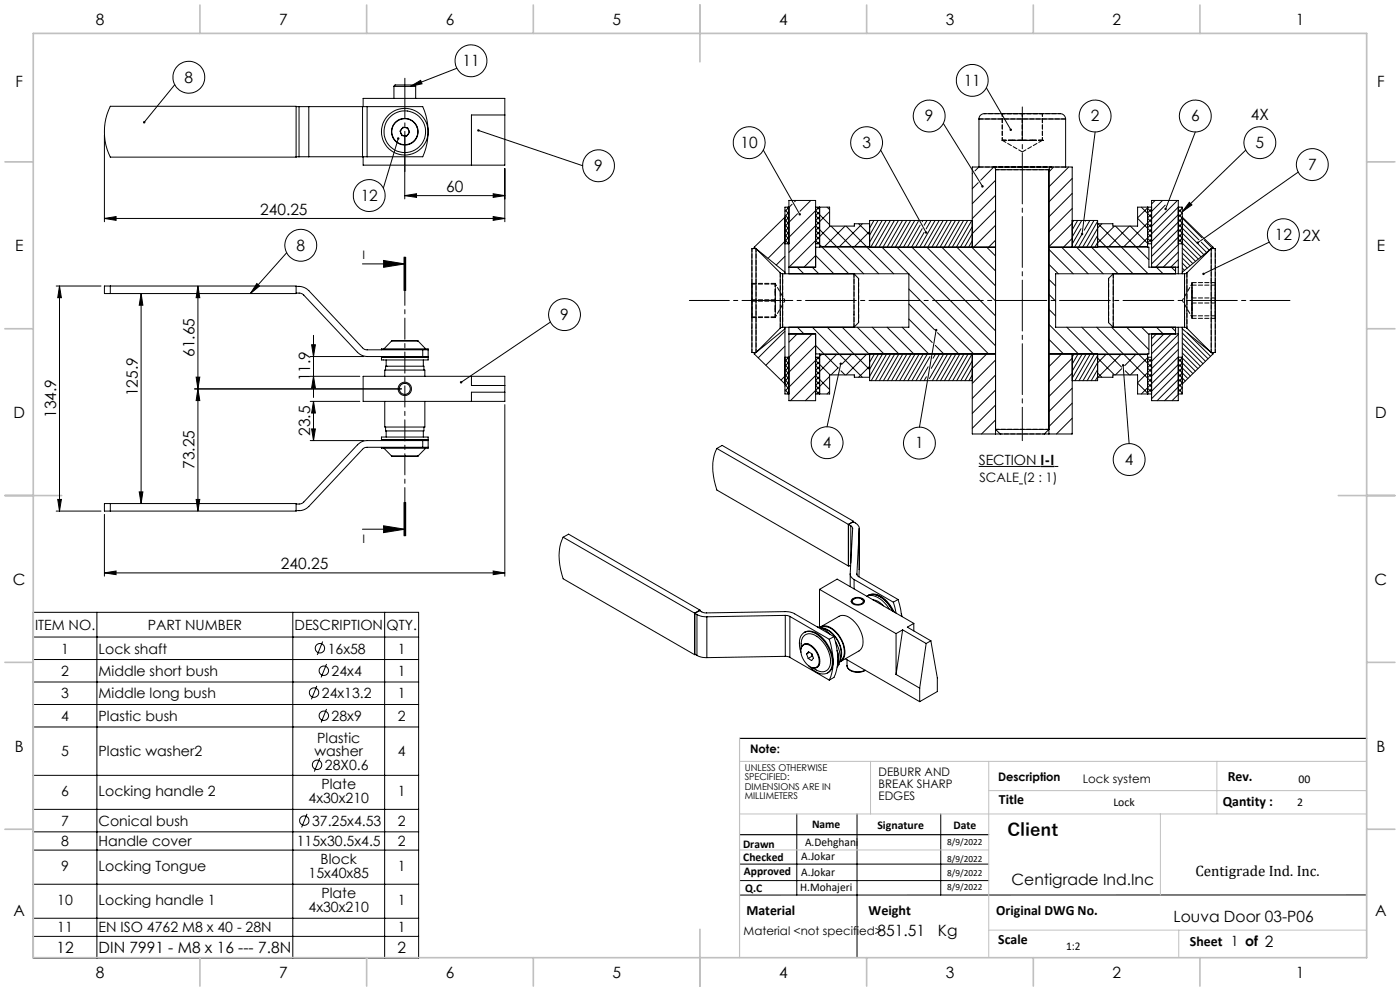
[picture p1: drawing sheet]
<svg xmlns="http://www.w3.org/2000/svg" width="420mm" height="297mm" viewBox="0 0 420 297" stroke-linecap="round" stroke-linejoin="round" font-family="sans-serif">
<g fill="none" stroke="#000" stroke-width=".3">
<path d="M33.1 31.9h55.7v15.2h-55.7a17.3 17.3 0 0 1 0-15.2zM52.4 25.4l-9.1 11.3M88.8 32h.9M89.7 32h2.9M89.7 32v15M92.6 32h16.2M92.6 32v15M108.8 32h1.3M108.8 32v15M108.9 32v-2.5h42.5v20h-42.5v-2.5M110.1 32h16.7a18.4 18.4 0 0 1 0 15h-16.7M110.1 32v15"/>
<path d="M118.2 25.9l.3-.4h5.9l.3 .4M118.2 25.9h6.5M118.2 25.9v3.6M120.9 38.1l1.4 .2 .6 1.3-.9 1.2-1.5-.2-.5-1.3zM123.1 25.9l3.1-1.8 .4 1zM124.7 25.9v3.6M137.1 20.5l-14 5.4M143.5 39.1l31.3 10.6M151.4 34.5h-10v15M283 37l11.7 18.8M293.7 35.7a1.78 1.78 0 0 1 2.3-1.6h20.9a2.25 2.25 0 0 1 2.8 1.2v.4M293.7 35.7h26"/>
<path d="M293.7 35.7v14.4M295.9 26.3l7.3 12.6M319.7 35.7v14.4M328.5 39.5l-3.9 30.6-2.3 4M358.6 39.5l-8.9 23.1M31.3 40.5v26M88.8 47h.9M89.7 47h2.9M92.6 47h16.2M108.8 47h1.3M119.5 41.5l-4.5 14.9M121.4 58.6l3.6-.5v1.1z"/>
<path d="M121.4 40.5v19.1M121.4 58.6h30M148 58.1l3.4 .5-3.4 .6zM151.4 50.5v16M229 45l10.9 19.2M264.2 45l13.6 24.7M291.8 52l-.1 .1M293.5 54.7l-1.8 1.8M293.7 50.1l-1.2 1.1M293.7 50.1h26M293.7 50.1h-2v24M297.9 50.1a.78 .78 0 0 1 .8 .8"/>
<path d="M298.1 50.1l-3.9 3.9M298.7 54l-7 7M298.7 58.5l-7 7M298.7 50.9h16M298.7 50.9v79.2M314.7 50.9v79.2M315.5 50.1l-.7 .3-.1 .5M316.1 50.1l-1.4 1.4M319.7 50.1h2v24M320.6 50.1l-5.9 5.9M321.7 58l-7 7M321.7 53.5l-7 7"/>
<path d="M373.7 45l-19 18.5M389.5 51.6l-30.2 21.1M31.3 65.5l3.5-.6v1.1zM31.3 65.5h120.1M86 75.7l-10.9 12.3M108.7 79.1h12.7M115.1 78.1l6.3 1-6.3 1zM121.2 77.1v10M121.5 77.1v10M121.7 77.1v10M148 64.9l3.4 .6-3.4 .5zM226.3 74.1v.4"/>
<path d="M226.3 74.1l9.2 7.5M226.8 74.5h-1.2v31.2h1.2M226.8 74.5v31.2M226.8 74.5l7.3 7.3M235.5 62.9l1.2 1.2M235.5 67.4l1.2 1.2M235.5 71.9l1.1 1.2M235.5 76.8l-2.6 2.6M235.5 64.4l1.2 1.2M235.5 65.9l1.2 1.2M235.5 68.9l1.2 1.2M235.5 70.4l1.2 1.2"/>
<path d="M235.5 65.1l-9.2 9M235.5 73.1h1.2M236.1 62.1l.6 .5M236.7 72.6l-.5 .5M236.7 69.6l-1.2 1.2M236.7 68.2l-1.2 1.2M236.7 65.2l-1.2 1.2M236.7 63.6l-1.2 1.2M236.7 62.1h-1.2v19.5M237.6 61.2l-2.1 2.2M238.8 60.1l-.4 .4M239.3 64.1l-3.8 3.7"/>
<path d="M243.2 60.1l-3.2 3.2M244.7 63.1l4.2 4.2M244.7 67.6l6.2 6.3M244.7 72.1l.9 1M244.7 63.1l-14.3 14.3M244.7 74.1h54M244.7 62.1h4.2v5.7h7.4v-.7h4.6M244.7 73.1h1.2M245.1 62.1l.8 .7M245.7 62.1l-1 1M245.9 73.3l.6 .6M245.9 72.4l-.7 .7"/>
<path d="M245.9 69.4l-1.2 1.2 1.2 1.2M245.9 67.9l-1.2 1.2 1.2 1.2M245.9 64.9l-1.2 1.2 1.2 1.2M245.9 63.4l-1.2 1.2 1.2 1.2M245.9 73.9v.2M245.9 62.1v11.8M245.9 73.9h15M246.6 74.1l8 8M248.1 62.1l.8 .7M248.9 63.4l-12.2 12.2M249 67.8l-12.3 12.3h8v-20h-8v22M249.3 67.8l6.1 6.1"/>
<path d="M251.1 74.1l8 8M253.5 67.8l-6.1 6.1M253.8 67.8l6.1 6.1M255.6 74.1l8 8M257.6 67.1l3.3 3.2M258.7 67.1l-6.8 6.8M260.1 74.1l8 8M260.9 69.4l-4.5 4.5M261 66.1l-.1 .1M262.2 66.1l-1.3 2.3M263.4 66.1l-2.5 4.4M264.6 74.1l8 8"/>
<path d="M264.7 66.1l-3.8 6.5M265.9 66.1l-4.7 8M267.1 66.1l-4.6 8M268.3 66.1l-4.6 8M269.1 74.1l29.6 29.5M269.5 66.1l-4.6 8M270.8 66.1l-4.7 8M272 66.1l-4.6 8M273.2 66.1l-4.6 8M273.6 74.1l25.1 25.1M274.4 66.1l-4.6 8M275.5 66.4l-4.5 7.7"/>
<path d="M276 67.4l-3.8 6.7M276.6 68.5l-3.1 5.6M276.9 66.1l-.3 .4M277.2 69.6l-2.5 4.5M278.1 74.1l20.6 20.6M278.1 66.1l-.9 1.4M279.3 66.1l-1.5 2.5M280.5 66.1l-4.6 8M281.8 66.1l-4.7 8M282.5 74.1l16.2 16.1M283 66.1l-4.7 8M284.2 66.1l-4.6 8"/>
<path d="M285.4 66.1l-4.6 8M286.6 66.1l-4.6 8M287.1 74.1l11.6 11.6M287.9 66.1l-4.7 8M289.1 66.1l-4.6 8M290.3 66.1l-4.6 8M291.5 74.1l7.2 7.1M291.5 66.1l-4.6 8M291.7 67.9l-3.6 6.2M291.7 72.2l-1.1 1.9M291.7 66.1h-30.8v8M296 74.1l2.7 2.6"/>
<path d="M298.7 63l-7 7.1-2.4 4M298.7 72l-2.1 2.1M298.7 67.5l-6.6 6.6M314.7 74.8l7.3 7.3M314.7 79.2l2.8 2.9M314.7 74.1h30v6l8.8-.1M318.5 74.1l8 8M321.7 71.4l-2.6 2.7M321.7 67l-7 6.9M321.7 62.5l-7 7M321.7 66.1h7.6v8M322.1 66.1l-.4 .7"/>
<path d="M323 74.1l8 8M323.3 66.1l-1.6 2.8M324.3 68.5l-2.6 4.6M324.5 66.1l-2.8 4.9M325.8 66.1l-.2 .2M327 66.1l-1.7 2.9M327.4 74.1l8.1 8M328.2 66.1l-4.6 8M329.3 71.4l2.5 2.5M329.3 66.3l-4.5 7.8M329.3 68.4l-3.3 5.7M329.3 70.6l-2.1 3.5"/>
<path d="M329.3 72.7l-.8 1.4M329.3 73.9h15M329.4 67.1l6.8 6.8M330.6 67.1l-1.3 1.2M332 74.1l7.9 8M334.3 67.8l-5 5M334.6 67.8l6.1 6.1M336.4 74.1l8.1 8M338.8 67.8l-6.1 6.1M339.1 67.8l5.3 5.3M340.9 74.1l3.8 3.7M341.3 65.4l4.2 4.2"/>
<path d="M342.4 62.1l3.1 3.1M344.3 62.4l1.2 1.2M344.3 65.4l1.2 1.2M344.3 67l1.2 1.2M344.3 69.9l1.2 1.2M344.3 71.4l1.2 1.2M344.3 73.9v.2M344.3 73.1h1.2M344.3 62.1v11.8M344.5 62.1l-3.2 3.2M345.4 62.1l.1 .1M345.5 62.6l-1.2 1.2"/>
<path d="M345.5 64.1l-1.2 1.2M345.5 67.1l-1.2 1.2M345.5 68.6l-1.2 1.2M345.5 71.6l-1.2 1.2M345.5 62.1h-4.2v5.7h-7.4v-.7h-4.6M346.5 60.1l-1 1M348.8 60.1l-3.3 3.3M349.6 61.5l-12.4 12.4M353.2 60.1l-7.7 7.7M353.5 62.1h.1M353.5 62.1l-11.8 11.8M353.5 70.2l1.2 1.2"/>
<path d="M353.5 71.6l6 6M353.5 77.8l-2.3 2.3M353.5 75.6l-4.5 4.5M353.5 73.3l-6.8 6.8M353.5 68.8l-8 8M353.5 64.3l-8 8.1M353.5 62.7l1.2 1.2-1.2 1.2M353.5 64.2l7.1 7.1M353.5 65.6l6.2 6.3M353.5 67.2l8.4 8.4M353.5 68.6l7.6 7.7M353.5 62.1h1.2v19.5"/>
<path d="M353.5 73.1h1.2M354.4 62.1l.3 .3-1.2 1.2M354.7 77.3l2.3 2.4M354.7 69.9l-9.2 9.2M354.7 65.4l-9.2 9.2M354.7 66.9l-1.2 1.2M354.7 68.4l-1.2 1.2M354.7 71.4l-1.2 1.2M354.7 72.9l-.2 .2M354.7 71.4l5.6 5.6M354.7 74.4l4 3.9M354.7 75.8l3.1 3.2"/>
<path d="M354.7 78.8l1.5 1.6M354.7 65.1l9.2 9M356.8 60.6l.8 .8-2.9 2.1zM360.4 72.6l2.4 2.4M361.3 72l2.3 2.3M363.4 74.5v31.2M363.4 74.5h1.2v31.2h-1.2M363.4 74.5l-7.3 7.3M363.9 74.1v.4M363.9 74.1l-9.2 7.5M380.8 72.6l-19.8 9.5M16.9 85.7h13.4"/>
<path d="M17.9 85.7l.5 3.5h-1.1zM17.9 85.7v67.5M33.1 85.7h-1.8v2.3h1.8M33.1 85.7h55.7v2.3h-55.7M33.1 85.7v2.3M42.3 88l.6 3.5h-1.1zM42.3 88v62.9M59.4 85.7v67.5M59.4 85.7l.5 3.5h-1.1zM77 85l.9 .7-2.8 2.3zM88.8 87.8l1.3 .1 .9 .4 16.2 17.3a4.3 4.3 0 0 0 3 1.3h16.6M88.8 85.8a4.6 4.6 0 0 1 3.8 1.3l16.8 17.6 17.4 .1"/>
<path d="M165.1 96.5l-26.8 18.1M234.1 81.8l.7 .3M234.1 81.8v16.6M234.1 98.4l-7.3 7.3M234.8 98.1l-.7 .3M234.8 82.1v16M234.8 82.1h37.9M235.5 99.3l-8 7.9M235.5 81.6v.5M235.5 98.1v.5M235.5 98.6l-9.2 7.5M235.5 98.6v19.5h1.2"/>
<path d="M236.7 98.1v22h8v-20h-8M239.1 80.1l2.1 2M239.2 98.1l2 2M241.2 80.1l3.5-3.5 5.5 5.5M243.7 80.1l1.9 2M243.7 98.1l8 8M248.2 98.1l8 8M252.7 98.1l8 8M256.2 82.1l1.4 1.4v13.2l-1.4 1.4zM257.2 98.1l8 8M261.7 98.1l8 8-4.7 8M266.1 98.1l8 8"/>
<path d="M270.7 98.1l7.9 8M272.7 82.2l23.9 23.9M272.7 86.6l19.4 19.5M272.7 91.1l7.7 7.7M272.7 95.6l7 7.1M272.7 82.1v16h-37.9M280.8 98.9l-5 29.1M281.2 99.7l6.4 6.4M314.7 97.2l8.8 8.9M314.7 83.7l2 2M314.7 88.2l2 2M314.7 92.7l2 2"/>
<path d="M320 98.1l8 8M324.5 98.1l8 8M329 98.1l8 8M333.5 98.1l8 8M334 82.1v16l-1.4-1.4v-13.2zM338 98.1l6.7 6.7M342.5 98.1l2.2 2.2M345.5 80.1v-20h8v22M346.9 80.1l2 2M347 98.1l2 2M351.4 80.1l1.3 1.2M351.5 98.1l1.2 1.2"/>
<path d="M352.7 80.1v2M352.7 98.1v2M353.5 98.1v22h-8v-20M354.7 80.3l.7 .7M354.7 99.8l7.7 7.7M354.7 98.1v.5M354.7 81.6v.5M354.7 98.6v19.5h-1.2M354.7 98.6l9.2 7.5M355.4 98.1l.7 .3M355.4 82.1v16M355.4 82.1h-38.7v16h38.7"/>
<path d="M356.1 81.8l-.7 .3M356.1 81.8v16.6M356.1 98.4l7.3 7.3M356.2 99.8l6.9 7M58.4 116.6h62M58.8 113h1.1l-.5 3.6zM59.4 116.6l.5 3.4h-1.1zM93.1 106.9h16.1M93.1 112.8h14.8M93.5 103.3h1.1l-.5 3.6zM94.1 100.5v18.6M94.1 112.8l.5 3.5h-1.1z"/>
<path d="M108.9 112.8h42.5v7.5h-42.5zM114.4 107.1h14zM114.4 104.8v-.2h14v3.3h-14v-1M115.2 104.6l2.2-2.4h8l2.3 2.4M115.4 112.8v-1.9h12.1v1.9M115.7 110.9v-1.2h11.5v1.2M115.9 107.9v1.8M117.5 102.2v-.1h7.8v.1M126.8 104.8h1.6M126.8 106.9h1.6M126.8 104.8v2.1M127 107.9v1.8"/>
<path d="M141.4 112.8v2.7h10M151.4 117.5h-10v2.8M226.3 105.7v.4M226.3 106.1l9.2 9M235.5 107.8l1.2 1.2M235.5 109.3l1.2 1.2M235.5 110.8l1.2 1.2M235.5 112.3l1.2 1.2M235.5 113.8l1.2 1.2M235.5 115.3l1.2 1.2M235.5 116.8l1.2 1.2M235.5 103.7l-5.7 5.8"/>
<path d="M236.2 107.1l.5 .4M236.6 107.1l-1.1 1.2M236.7 100v.1M236.7 117.5l-.6 .6M236.7 114.5l-1.2 1.2M236.7 113l-1.2 1.2M236.7 110l-1.2 1.2M236.7 108.5l-1.2 1.2M239.1 100.1l-2.4 2.4M243.7 100.1l-7 7h-1.2M244.7 108l4.3 4.4M244.7 112.5l4.2 4.2"/>
<path d="M244.7 117l1 1.1M244.7 106.1h54M244.7 107.1h1.2M245.2 107.1l.7 .6M245.6 107.1l-10.1 10.1M245.9 117.3l-.8 .8M245.9 114.3l-1.2 1.2 1.2 1.2M245.9 112.8l-1.2 1.2 1.2 1.2M245.9 109.8l-1.2 1.2 1.2 1.2M245.9 108.3l-1.2 1.2 1.2 1.2M245.9 106.1v.2M245.9 106.3v11.8"/>
<path d="M245.9 106.3h15M246.5 106.3l-.6 .5M247.2 106.1l-2.5-2.6-10.4 10.4M247.4 106.3l4 3.9-2.1 2.2M248.9 117.3l-.8 .8M248.9 112.8l-7.3 7.3M250.9 106.3l-13.8 13.8M251.9 106.3l6.8 6.8M252.2 109l-4.1 18.9M252.3 111.1l1.2 1.3M255.4 106.3l-2.8 2.8M256.4 106.3l4.5 4.5"/>
<path d="M259.9 106.3l-6.1 6.1M260.9 109.8l-3.3 3.3M260.9 113.1h-4.6v-.7h-7.4v5.7h-4.2M260.9 106.1v8h30.8M261.1 106.1l-.2 .4M262.3 106.1l-1.4 2.5M263.6 106.1l-2.7 4.6M264.8 106.1l-3.9 6.7M266 106.1l-4.6 8M267.2 106.1l-4.6 8M268.4 106.1l-4.6 8M270.9 106.1l-4.7 8"/>
<path d="M272.1 106.1l-4.6 8M273.3 106.1l-4.6 8M274.5 106.1l-4.6 8M275.8 106.1l-4.7 8M277 106.1l-4.6 8M277.9 112.9l-.7 1.2M278.2 106.1l-4.6 8M278.4 109.9l-2.4 4.2M279 106.9l-4.2 7.2M280.6 103.5l2.5 2.6-4.3 7.3M280.7 106.1l-.8 1.3M281.9 106.1l-2.5 4.3"/>
<path d="M284.3 106.1l-4.6 8M285.5 106.1l-4.6 8M286.8 106.1l-4.6 8M287 114.1l4.6-8 .1 24h7M288 106.1l-4.6 8M289.2 106.1l-4.6 8M290.4 106.1l-4.6 8M291.7 108.2l-3.4 5.9M291.7 110.3l-2.2 3.8M291.7 112.4l-1 1.7M296 106.1l-4.3 4.3M298.7 107.9l-7 7"/>
<path d="M298.7 116.9l-7 7M298.7 112.4l-7 7M314.7 101.7l4.4 4.4M318.5 106.1l-3.8 3.8M321.7 111.9l-7 6.9M321.7 116.3l-7 7M321.7 107.3l-7 7.1M321.7 106.1v24h-7M322.2 106.1l-.5 .9M323.4 106.1l-1.7 3M324.7 106.1l-3 5.1M325.9 106.1l-4.2 7.2"/>
<path d="M327.1 106.1l-4.6 8M328.3 106.1l-4.6 8M329.3 111.8l1.3 1.3M329.3 107.3l5 5.1M329.3 106.5l-4.4 7.6M329.3 108.7l-3.2 5.4M329.3 110.8l-1.9 3.3M329.3 112.9l-.7 1.2M329.3 113.1h4.6v-.7h7.4v5.7h4.2M329.3 106.3h15M329.3 106.1v8h-7.6M331.8 106.3l-2.5 2.5"/>
<path d="M332.7 106.3l3.8 3.7M336.2 106.3l-6.8 6.8M336.5 110.5l-1.9 1.9M336.9 109.5l1.8 23.5M337.2 106.3l8.3 8.2M337.6 111.1l1.2 1.3M340.7 106.3l-3.3 3.3M341.3 114.8l3.2 3.3M341.7 106.3l3.8 3.8M344.3 107.3l1.2 1.2M344.3 110.3l1.2 1.2M344.3 111.8l1.2 1.2"/>
<path d="M344.3 114.8l1.2 1.2M344.3 116.3l1.2 1.2M344.3 106.1v.2M344.3 107.1h1.2M344.3 106.3v11.8M344.4 107.1l-5.3 5.3M345.5 107.5l-1.2 1.2M345.5 109l-1.2 1.2M345.5 112l-1.2 1.2M345.5 113.5l-1.2 1.2M345.5 116.5l-1.2 1.2M345.5 118l-.1 .1"/>
<path d="M346.9 100.1l-1.4 1.4M349.2 100.1l-3.7 3.7M351.4 100.1l-5.9 5.9M353.5 109.1l3.6 3.6M353.5 107l-11.1 11.1M353.5 102.5l-12.2 12.2M353.5 116.6l1.2 1.2-.3 .3M353.5 118.2l-1.9 1.9M353.5 113.7l-6.4 6.4M353.5 109.3l-8 7.9M353.5 104.7l-8 8M353.5 100.3l-8 8"/>
<path d="M353.5 107.6l4.4 4.4M353.5 110.6l2.8 2.8M353.5 112.1l2.1 2.1M353.5 113.6l1.3 1.3M353.5 115l1.2 1.2-1.2 1.3M353.5 100.1h-8.8v6h-30M353.5 107.1h1.2M354.5 107.1l.2 .2M354.7 107.3l-1.2 1.2M354.7 108.8l-1.2 1.2M354.7 114.8l-5.3 5.3M354.7 110.3l-9.2 9.2"/>
<path d="M354.7 111.8l-1.2 1.2M354.7 113.3l-1.2 1.2M354.7 101.3l6.9 7M354.7 102.8l6.2 6.2M354.7 104.3l5.4 5.4M354.7 105.8l4.7 4.7M354.7 107.3l3.9 3.9M363.9 105.7v.4M363.9 106.1l-9.2 9M93.1 120.3h14.8M93.1 132h16.1M93.5 128.5h1.1l-.5 3.5z"/>
<path d="M94.1 120.3v11.7M94.1 120.3l.5 3.5h-1.1zM114.4 132v-1h14v3.3h-14v-.2M114.4 131.8h14zM115.2 134.3l2.2 2.3h8l2.3-2.3M115.4 120.3v7.7h12.1v-7.7M115.7 128v1.1h11.5v-1.1M115.9 129.1v1.9M117.5 136.6v.2h7.8v-.2M126.8 134.1l-17.4 .1-16.8 17.6a4.4 4.4 0 0 1-3.8 1.2M126.8 132h-16.6a3.9 3.9 0 0 0-3 1.3l-16.2 17.3-.9 .4-1.3 .1M126.8 134.1h1.6"/>
<path d="M126.8 132h1.6M126.8 132v2.1M127 129.1v1.9M151.4 121.3v51.4M215.1 134.4a16.1 16.1 0 0 0 0 12.5l39.4 22.7M215.1 134.4l39.4 22.8M215.1 134.4l1.5-.9 39.5 22.7M293.6 139.8h18.6M298.7 125.9l-4.2 4.2M298.7 121.4l-7 7M298.7 130.1h1.4M300.1 130.1l-1.4-1.4h16l-1.4 1.4"/>
<path d="M300.1 130.1h13.2M313.3 130.1h1.4M316.3 139.8h1.2M321.7 129.8l-.3 .3M321.7 125.3l-4.8 4.8M321.7 120.8l-7 7M16.9 153.2h13.4M17.3 149.7h1.1l-.5 3.5zM31.3 154.2v18.5M33.1 150.9h-1.8v2.3h1.8M33.1 150.9h55.7v2.3h-55.7M33.1 150.9v2.3"/>
<path d="M41.8 147.4h1.1l-.6 3.5zM58.8 149.7h1.1l-.5 3.5zM108.7 158.6h12.7M115.1 157.6l6.3 1-6.3 1zM121.2 150.6v10M121.5 150.6v10M121.7 150.6v10zM254.5 157.2v12.4M254.6 157.2l1.4-.8a2.41 2.41 0 0 1 1.8 2.1l-.7 13.5M254.6 157.2v12.2l.6 .4M254.6 157.2l.6 .4M255.2 157.6l.6 .8-.7 13.6a1.96 1.96 0 0 0 1.1 1.7"/>
<path d="M255.2 157.6v11.1M256.1 156.2l-1.6 1M256.1 156.2v.3M257.8 158.4l-.1 14.5M305.7 145h1.2M31.3 171.7l3.5-.6v1.1zM31.3 171.7h120.1M148 171.1l3.4 .6-3.4 .5zM168.9 161a16.1 16.1 0 0 0 0 12.5l39.5 22.7M168.9 161l39.5 22.8M168.9 161l1.7-.9 39.4 22.7M245.9 176.6l22.9 13.3"/>
<path d="M245.9 176.6l5.2-3 23 13.2M245.9 176.6v11.4M254.7 169.5l-.2 .1M255.1 172v3.8M255.6 179.6a2.67 2.67 0 0 1 3.7 .4 1.99 1.99 0 0 1-2.8 1.3 1.03 1.03 0 0 1-1-.6 1.03 1.03 0 0 1 .1-1.1zM255.9 179.7a2.15 2.15 0 0 1 3.1 .3 1.77 1.77 0 0 1-3 .8 .64 .64 0 0 1-.1-1.1zM256.2 179.5l-.9 .8M256.2 173.7l11.8 6.8M256.2 173.7v2.8M257.1 172l.3 .7 12 7M257.1 172v.1M258.5 179.5l.8 .8"/>
<path d="M260.5 178.5a4.1 4.1 0 0 1 4.7 1.2l1.3 1.4 1.4 2.1a8.3 8.3 0 0 0-6-5.1zM260.5 178.5a3.6 3.6 0 0 1 4.4 .6l1.9 2 1.5 2.3M260.5 178.5l-.4 .2a4.2 4.2 0 0 1 4.6 1.3l2.1 2.6M261.9 179.7l.1 .1a4.8 4.8 0 0 1 3 1.8M269.4 179.7l.8 3.1 .3 1.9M269.4 179.7l-1.4 .8M10 183.5h115.6v103.7h-115.6zM10 190.9h115.6M10 197.7h115.6M29.1 183.5v103.7M87.8 183.5v103.7M96.8 192.3l-1.6 4"/>
<path d="M98 199l-1.7 4M115.4 183.5v103.7M208.4 183.8v12.4M208.5 183.8l1.4-.8 1.7 .7 25.1-.3 1.4 .4 12.1 7M208.5 183.8l.6 .4M208.5 183.8v12.3l.6 .3M208.6 196.1l-.2 .1M209.1 184.2l1.4 .5 1.6 .2M209.1 196.4l1.4 .6 1.6 .1M209.1 184.2v12.2M210 182.8l-1.6 1M210 182.8v.3"/>
<path d="M212.1 184.9v12.2M235.6 184.4l1.4 .3M235.6 196.7l1.4 .3M235.6 184.4l-23.5 .5M235.6 184.4v12.3M235.6 196.7l-23.5 .4M237 184.7l11.8 6.9M237 184.7v12.3M237 197l11.8 6.8M240.3 195.5a6.1 6.1 0 0 1 .3-5.4 3.4 3.4 0 0 1 4.9 .3 10.3 10.3 0 0 1 4 9.6 2.88 2.88 0 0 1-4.7 1.3l-2.2-1.7M240.3 194.4v-1.4a2.72 2.72 0 0 1 1.6-2.9 2.72 2.72 0 0 1 3.1 .6 9.1 9.1 0 0 1 4 8.8 2.57 2.57 0 0 1-4.1 1.3l-1.3-.7M240.4 194a1.94 1.94 0 0 1 3.4-.2 5 5 0 0 1 1.7 5.9 1.43 1.43 0 0 1-1.5 .5"/>
<path d="M240.7 193.6a1.83 1.83 0 0 1 2.6 .1 5.3 5.3 0 0 1 2.2 5.8 2.19 2.19 0 0 1-3.6-.6 4.8 4.8 0 0 1-1.2-5.3zM241.3 189.6a3.6 3.6 0 0 1 4.4 .6 10.3 10.3 0 0 1 4 9.6l-.6 1.2-.9 .7M242 196l.5-.7 1.1 .6 .4 1.4-.5 .7-1-.7M242 196l.5 1.3M242.7 193.1l-1.1-.1-.5 .2M242.9 195.5l-.9 .5M243.4 195.9l.1 .1M243.5 196l.2 .5M243.5 196l.2 .6M243.7 196.6l-1.2 .7M243.7 196.6l.1 .1M245.2 187.9l1.7 .6 2.2 1.6"/>
<path d="M245.9 198.7l-.2 .7-.8 .6M246 188a3.5 3.5 0 0 1 4.4 .9 8.4 8.4 0 0 1 2.8 8.2l-.7 .9-.6 .4M246.2 188.1a3.3 3.3 0 0 1 4 .9 8 8 0 0 1 2.8 8l-1 1.1M246.2 187.9l5.5-3.2a4 4 0 0 1 4.7 1.7 8 8 0 0 1 2.2 7.6l-.9 1.1-5.5 3.1M246.6 188.2a7.2 7.2 0 0 1 5.6 5.7l.3 2.3-.5 1.6M246.9 188.4a7.9 7.9 0 0 1 5.4 8.4l-.2 .5M248.8 191.6a17.2 17.2 0 0 1 0 12.2M250.2 190.8a17.2 17.2 0 0 1 0 12.2l-1.4 .8M250.2 190.8l-1.4 .8M250.6 192.2a7.6 7.6 0 0 1 .8 7.4l-.3 .3M251.1 195l.4 2.4-.3 1.8 .3-2zM253.6 197.4l22.3 12.9"/>
<path d="M254.1 199.5a3.3 3.3 0 0 0 4.4 1.9l1.1-.5M254.1 197.7v1.8a2.89 2.89 0 0 0 3.4 1.8l2-.4M268 180.5l.8 3.3M268.8 189.9v12.2M270.4 183.9l.2 .9M270.8 188.8l7 4.1M270.8 188.8l-2 1.1M270.8 188.8l-2 13.3M274.1 186.8l-1.9 1.2 7.1 4M274.1 186.8v2.3M277.8 192.9l-1.9 13.3M279.3 192l-1.5 .9"/>
<path d="M279.3 192l1.9 11.2v4.1l-5.3 3M10 204.4h115.6M10 211.1h115.6M10 217.9h115.6M95 205.6l-1.6 4M98 212.5l-1.7 4M268.8 202.1l7.1 4.1M275.9 206.2v4.1M10 232.4h115.6M95.9 227.2l-1.6 4M10 242.6h115.6M10 249.3h115.6"/>
<path d="M10 254.8h115.6M92.1 243.9l-1.6 4.1M221.9 259h74.7M239 243.9v24.3M257.1 243.9v43.1M282.2 243.9v24.3M10 265h115.6M10 275.2h115.6M221.9 263.9h74.7M410 268.2h-188.1M10 280.6h115.6"/>
<circle cx="141.3" cy="18.2" r="4.8"/>
<circle cx="56.6" cy="23.1" r="4.8"/>
<circle cx="121.4" cy="39.5" r="3.9"/>
<circle cx="121.4" cy="39.5" r="1.25"/>
<circle cx="121.4" cy="39.5" r="7"/>
<circle cx="121.4" cy="39.5" r="6.2"/>
<circle cx="121.5" cy="39.5" r="4"/>
<circle cx="278.8" cy="34.8" r="4.8"/>
<circle cx="291.7" cy="24.1" r="4.8"/>
<circle cx="328.5" cy="34.8" r="4.8"/>
<circle cx="358.6" cy="34.8" r="4.8"/>
<circle cx="110.8" cy="58.6" r="4.8"/>
<circle cx="179.6" cy="49.7" r="4.8"/>
<circle cx="224.8" cy="42.8" r="4.8"/>
<circle cx="260" cy="42.8" r="4.8"/>
<circle cx="378" cy="42.8" r="4.8"/>
<circle cx="393.7" cy="49.3" r="4.8"/>
<circle cx="90.2" cy="73.5" r="4.8"/>
<circle cx="385" cy="70.3" r="4.8"/>
<circle cx="169.4" cy="94.3" r="4.8"/>
<circle cx="121.4" cy="116.5" r="1.64"/>
<circle cx="121.4" cy="116.6" r="1.99"/>
<circle cx="248.1" cy="132.7" r="4.8"/>
<circle cx="275.8" cy="132.8" r="4.8"/>
<circle cx="338.7" cy="137.7" r="4.8"/>
<circle cx="96" cy="194.3" r="1.41"/>
<circle cx="94.2" cy="207.6" r="1.42"/>
<circle cx="97.1" cy="214.5" r="1.42"/>
<circle cx="97.2" cy="201" r="1.41"/>
<circle cx="95.1" cy="229.2" r="1.41"/>
<circle cx="91.3" cy="245.9" r="1.41"/>
</g>
<path d="M312.2 139.8h4.1" fill="none" stroke="#000" stroke-width=".4"/>
<path d="M121.5 23.5v28" fill="none" stroke="#000" stroke-width=".3" stroke-dasharray="15.2 1.3 1.3 1.3" stroke-dashoffset="3.1"/>
<path d="M306.7 32.1v100" fill="none" stroke="#000" stroke-width=".3" stroke-dasharray="15.2 1.3 1.3 1.3" stroke-dashoffset="5.2"/>
<path d="M206.8 90.1h180.2" fill="none" stroke="#000" stroke-width=".3" stroke-dasharray="15.2 1.3 1.3 1.3" stroke-dashoffset="3.3"/>
<path d="M121.5 77.1v83.5" fill="none" stroke="#000" stroke-width=".3" stroke-dasharray="6.3 1.3 1.3 1.3" stroke-dashoffset="2.1"/>
<path d="M221.9 221.3h188.1M221.9 250.2h74.7" fill="none" stroke="#000" stroke-width=".35"/>
<path d="M221.9 228.2h188.1M261.2 228.2v15.7M296.6 228.2v58.8M296.6 237h113.4M365.1 228.2v15.7M221.9 243.9h188.1M221.9 254.7h74.7M348.1 243.9v24.3M296.6 278.8h113.4M353.6 278.8v8.2" fill="none" stroke="#c0c0c0" stroke-width=".3"/>
<path d="M221.9 221.3v65.7" fill="none" stroke="#c0c0c0" stroke-width=".35"/>
<g fill="none" stroke="#c0c0c0" stroke-width=".5">
<path d="M10 10h400v277h-400zM60 1.5v8.5M110 1.5v8.5M160 1.5v8.5M210 1.5v17M260 1.5v8.5M310 1.5v8.5M360 1.5v8.5M1.5 48.5h8.5M410 48.5h8.5M1.5 98.5h8.5M410 98.5h8.5"/>
<path d="M1.5 148.5h17M401.5 148.5h17M1.5 198.5h8.5M410 198.5h8.5M1.5 248.5h8.5M410 248.5h8.5M210 278.5v17M60 287v8.5M110 287v8.5M160 287v8.5M260 287v8.5M310 287v8.5"/>
<path d="M360 287v8.5"/>
</g>
<g fill="#000">
<path d="M43 36.4v.5l.3-.2-.3 .2a.37 .37 0 0 0 .6 0 .37 .37 0 0 0-.1-.5 .37 .37 0 0 0-.5 0zM123.1 25.9l3.1-1.8 .4 1zM143.3 38.8l-.1 .2 .3 .1-.3-.1a.38 .38 0 0 0 .5 .4 .38 .38 0 0 0 .2-.6 .38 .38 0 0 0-.6 0zM119.2 41.3a.37 .37 0 0 0 0 .5 .37 .37 0 0 0 .6-.1 .37 .37 0 0 0-.2-.5l-.1 .3 .1-.3zM77 85l.9 .7-2.8 2.3zM138.1 114.3l-.1 .5 .3-.2-.3 .2a.36 .36 0 0 0 .6 0 .36 .36 0 0 0 0-.5 .36 .36 0 0 0-.5 0zM359.2 72.4l-.2 .6 .3-.3-.3 .3a.37 .37 0 0 0 .5 .1 .37 .37 0 0 0 .2-.5 .37 .37 0 0 0-.5-.2zM349.5 62.3l-.2 .4 .2 .3 .2-.4-.2 .4a.37 .37 0 0 0 .6-.4 .37 .37 0 0 0-.6-.3zM356.8 60.6l.8 .8-2.9 2.1zM251.9 108.8a.36 .36 0 0 0 .2 .5 .36 .36 0 0 0 .5-.2 .36 .36 0 0 0-.3-.4l-.1 .3 .1-.3zM324.3 69.9l-.1 .2 .4 .4v-.4v.4a.38 .38 0 0 0 .4-.5 .38 .38 0 0 0-.7-.1zM303 38.6l-.1 .5 .5 .1-.2-.3 .2 .3 .1-.5zM294.5 55.6v.6h.4l-.2-.4 .2 .4 .2-.1-.1-.5zM277.5 69.5l.1 .5h.4l-.2-.3 .2 .3 .2-.1-.1-.5zM336.7 109.2a.36 .36 0 0 0 0 .6 .36 .36 0 0 0 .6-.2 .36 .36 0 0 0-.4-.5v.4v-.4zM239.6 64l.1 .5 .4 .1-.2-.4 .2 .4 .1-.2v-.4zM280.5 98.7a.36 .36 0 0 0 .2 .6 .36 .36 0 0 0 .5-.3 .36 .36 0 0 0-.3-.4l-.1 .3 .1-.3zM360.7 81.9v.3l.3-.1-.3 .1a.37 .37 0 0 0 .6 .2 .37 .37 0 0 0 0-.6 .37 .37 0 0 0-.6 .1z"/>
<path d="M31.3 65.5l3.5-.6v1.1zM148 64.9l3.4 .6-3.4 .5zM121.4 58.6l3.6-.5v1.1zM148 58.1l3.4 .5-3.4 .6zM31.3 171.7l3.5-.6v1.1zM148 171.1l3.4 .6-3.4 .5z"/>
<path d="M115.1 78.1l6.3 1-6.3 1zM115.1 157.6l6.3 1-6.3 1z"/>
<path d="M59.4 85.7l.5 3.5h-1.1zM58.8 113h1.1l-.5 3.6z"/>
<path d="M93.5 103.3h1.1l-.5 3.6zM94.1 112.8l.5 3.5h-1.1zM94.1 120.3l.5 3.5h-1.1zM93.5 128.5h1.1l-.5 3.5z"/>
<path d="M17.3 149.7h1.1l-.5 3.5zM17.9 85.7l.5 3.5h-1.1z"/>
<path d="M41.8 147.4h1.1l-.6 3.5zM42.3 88l.6 3.5h-1.1z"/>
<path d="M58.8 149.7h1.1l-.5 3.5zM59.4 116.6l.5 3.4h-1.1z"/>
</g>
<path d="M232.6 95.1l2.9-5M235.5 90.1l-2.9-5.1M354.7 90.1l2.9 5M356.1 98.3v-11.4M357.6 95v-1.9M357.6 85.1v1.9M357.6 85l-2.9 5.1M363.4 84.1v-9.6M364.6 84.1v-9.6" fill="none" stroke="#000" stroke-width=".3" stroke-dasharray="1.3 .6" stroke-dashoffset=".6"/>
<g fill="none" stroke="#000" stroke-width=".3" stroke-dasharray="1.3 .6" stroke-dashoffset=".3">
<path d="M298.7 50.9h16M225.6 74.5v31.1M226.8 74.5v31.1M232.6 92.4v2.7M232.6 87.7v-2.7M232.6 87.7v2.6M232.6 85.1v2.6M232.6 92.4v-2.5M232.6 95v-2.6M234.8 98.1v-16M256.2 82.1v16M363.4 105.6v-21.5"/>
<path d="M364.6 105.6v-21.5M314.7 128.7h-16"/>
</g>
<g fill="none" stroke="#000" stroke-width=".3" stroke-dasharray="1.3 .6" stroke-dashoffset=".1">
<path d="M300.7 42.1h3M303.7 42.1h-3M306.7 42.1h-3M306.7 42.1h3M309.7 42.1h-3M309.7 42.1h3M312.7 42.1h-3M225.6 90.3v4.9M225.6 89.9v-5M334 87v-4.9M355.4 82.1v4.9M357.6 93.1v-5"/>
<path d="M357.6 92v3M357.6 87v5M357.6 88.1v-3"/>
</g>
<path d="M332.6 96.7v-9.2M334 98.1v-11.1M355.4 87v11.1M364.6 94.7v-5.4M364.6 85.5v5.3" fill="none" stroke="#000" stroke-width=".3" stroke-dasharray="1.3 .6" stroke-dashoffset="-.1"/>
<path d="M306.7 34.1h-6M306.7 34.1h6M312.7 34.1h-6M303.7 42.1h6M309.7 42.1h-6M332.6 87.5v-4.1" fill="none" stroke="#000" stroke-width=".3" stroke-dasharray="1.3 .6" stroke-dashoffset=".5"/>
<path d="M297.9 50.1h17.6h-17.6M357.6 92v-2.7M357.6 94.7v-2.7M357.6 88.1v2.7M357.6 85.5v2.6M364.6 89.3v-4.6M364.6 90.8v4.6" fill="none" stroke="#000" stroke-width=".3" stroke-dasharray="1.3 .6" stroke-dashoffset=".2"/>
<g fill="none" stroke="#000" stroke-width=".3" stroke-dasharray="1.3 .6" stroke-dashoffset=".4">
<path d="M300.7 42.1v-8M306.7 42.1v-8M312.7 42.1v-8M232.6 95.1v-2.4M232.6 85v2.4M232.6 90.3v2.4M232.6 92.7v2.5M232.6 89.9v-2.5M232.6 87.4v-2.5M357.6 89.3v-2.3M357.6 87v-2.3M357.6 90.8v2.3"/>
<path d="M357.6 93.1v2.3M364.6 95.4v-.7M364.6 84.7v.8"/>
</g>
<g fill="none" stroke="#000" stroke-width=".3" stroke-dasharray="1.3 .6">
<path d="M293.7 35.7h26M300.7 34.1h.1M312.7 34.1h.1M300.7 42.1l6 3.4M300.7 42.1h.1M306.7 45.5l6-3.4M312.7 42.1h.1M319.7 50.1h-26M225.6 85.1v5.2M225.6 84.9v.2M225.6 95.2v-.2M225.6 95v-5.1"/>
<path d="M232.6 87.4v5M232.6 92.7v-5M232.6 90.3h-7M232.6 85v.1M232.6 85.1h-7M232.6 95h-7M232.6 95.1v-.1M232.6 95.2v-.1M232.6 95.2h-7M232.6 84.9v.1M232.6 89.9h-7M232.6 84.9h-7"/>
<path d="M234.1 81.8v16.5M356.1 86.9v-5.1M357.6 89.3h7M357.6 95v-.3M357.6 94.7h7M357.6 85.5h7M357.6 85.1v.4M357.6 84.7v.4M357.6 84.7h7M357.6 95.4v-.4M357.6 90.8h7M357.6 95.4h7"/>
</g>
<path d="M318.1 34.1h-22.8M257.6 83.4v13.3M313.3 130.1h-13.2" fill="none" stroke="#000" stroke-width=".3" stroke-dasharray="1.3 .6" stroke-dashoffset=".7"/>
<text font-size="5.3" x="302.2" y="250.7">Client</text>
<g font-size="4.7">
<text x="28.7" y="7.6">8</text>
<text x="83.7" y="7.6">7</text>
<text x="133.7" y="7.6">6</text>
<text x="183.7" y="7.6">5</text>
<text x="233.7" y="7.6">4</text>
<text x="283.7" y="7.6">3</text>
<text x="333.7" y="7.6">2</text>
<text x="388.7" y="7.6">1</text>
<text x="138.7" y="19.8">11</text>
<text x="4.6" y="26.1">F</text>
<text x="55.4" y="24.8">8</text>
<text x="289.1" y="25.7">11</text>
<text x="413.1" y="26.1">F</text>
<text x="375.3" y="35.9">4X</text>
<text x="277.5" y="36.4">9</text>
<text x="327.3" y="36.4">2</text>
<text x="357.3" y="36.4">6</text>
<text x="222.2" y="44.4">10</text>
<text x="258.7" y="44.4">3</text>
<text x="376.7" y="44.4">5</text>
<text x="178.3" y="51.3">9</text>
<text x="392.4" y="50.9">7</text>
<text x="133.9" y="57.6">60</text>
<text x="78.1" y="64.4">240.25</text>
<text x="108.2" y="60.2">12</text>
<text x="382.4" y="72">12</text>
<text x="4.5" y="75.3">E</text>
<text x="89" y="75.1">8</text>
<text x="390.8" y="72.1">2X</text>
<text x="413" y="75.3">E</text>
<text x="168.1" y="95.9">9</text>
<text x="58.4" y="106.9" transform="rotate(-90 58.4 106.9)">61.65</text>
<text x="41.3" y="118.8" transform="rotate(-90 41.3 118.8)">125.9</text>
<text x="93.1" y="114.3" transform="rotate(-90 93.1 114.3)">11.9</text>
<text x="4" y="125.3">D</text>
<text x="16.9" y="125.2" transform="rotate(-90 16.9 125.2)">134.9</text>
<text x="412.5" y="125.3">D</text>
<text x="93.1" y="130.7" transform="rotate(-90 93.1 130.7)">23.5</text>
<text x="246.8" y="134.3">4</text>
<text x="274.6" y="134.4">1</text>
<text x="58.4" y="140.5" transform="rotate(-90 58.4 140.5)">73.25</text>
<text x="337.5" y="139.3">4</text>
<text x="84.3" y="170.7">240.25</text>
<text x="3.9" y="175.3">C</text>
<text x="412.4" y="175.3">C</text>
<text x="4.4" y="225.3">B</text>
<text x="412.9" y="225.3">B</text>
<text x="303.5" y="265.3">Centigrade Ind.Inc</text>
<text x="4" y="274.6">A</text>
<text x="412.5" y="274.6">A</text>
<text x="263.3" y="280.5">851.51</text>
<text x="281.4" y="280.5">Kg</text>
<text x="352.1" y="276.4">Louva Door 03-P06</text>
<text x="17" y="285.5">12</text>
<text x="29.6" y="285.5">DIN 7991 - M8 x 16 --- 7.8N</text>
<text x="119.2" y="285.5">2</text>
<text x="28.7" y="293.1">8</text>
<text x="83.7" y="293.1">7</text>
<text x="133.7" y="293.1">6</text>
<text x="183.7" y="293.1">5</text>
<text x="233.7" y="293.1">4</text>
<text x="283.7" y="293.1">3</text>
<text x="333.7" y="293.1">2</text>
<text x="388.7" y="293.1">1</text>
</g>
<text font-size="4.5" x="358.6" y="262.6">Centigrade Ind. Inc.</text>
<g font-size="4.2">
<text x="293.6" y="139.3">SECTION I-I</text>
<text x="10.5" y="188.7">ITEM NO.</text>
<text x="44.3" y="188.7">PART NUMBER</text>
<text x="88.4" y="188.7">DESCRIPTION</text>
<text x="115.9" y="188.7">QTY.</text>
<text x="18.4" y="195.9">1</text>
<text x="29.6" y="195.9">Lock shaft</text>
<text x="98.3" y="195.9">16x58</text>
<text x="119.3" y="195.9">1</text>
<text x="18.4" y="202.6">2</text>
<text x="29.6" y="202.6">Middle short bush</text>
<text x="99.5" y="202.6">24x4</text>
<text x="119.3" y="202.6">1</text>
<text x="18.4" y="209.1">3</text>
<text x="29.6" y="209.1">Middle long bush</text>
<text x="96.6" y="209.1">24x13.2</text>
<text x="119.3" y="209.1">1</text>
<text x="18.4" y="216.1">4</text>
<text x="29.6" y="216.1">Plastic bush</text>
<text x="99.5" y="216.1">28x9</text>
<text x="119.3" y="216.1">2</text>
<text x="18.4" y="226.7">5</text>
<text x="29.6" y="226.7">Plastic washer2</text>
<text x="94.3" y="226.7">washer</text>
<text x="95.2" y="222.6">Plastic</text>
<text x="119.3" y="226.7">4</text>
<text x="97.5" y="230.8">28X0.6</text>
<text x="18.4" y="238.6">6</text>
<text x="29.6" y="238.6">Locking handle 2</text>
<text x="96.4" y="236.5">Plate</text>
<text x="119.3" y="238.6">1</text>
<text x="368.3" y="234.1">Rev.</text>
<text x="92.6" y="240.6">4x30x210</text>
<text x="299.7" y="240.9">Title</text>
<text x="366.8" y="241.6">Qantity :</text>
<text x="18.4" y="247.5">7</text>
<text x="29.6" y="247.5">Conical bush</text>
<text x="93.6" y="247.5">37.25x4.53</text>
<text x="119.3" y="247.5">2</text>
<text x="18.4" y="253.6">8</text>
<text x="29.6" y="253.6">Handle cover</text>
<text x="89" y="253.6">115x30.5x4.5</text>
<text x="119.3" y="253.6">2</text>
<text x="18.4" y="261">9</text>
<text x="29.6" y="261">Locking Tongue</text>
<text x="92.6" y="263.1">15x40x85</text>
<text x="96.2" y="258.9">Block</text>
<text x="119.3" y="261">1</text>
<text x="96.4" y="269.2">Plate</text>
<text x="17.2" y="271.2">10</text>
<text x="29.6" y="271.2">Locking handle 1</text>
<text x="92.6" y="273.3">4x30x210</text>
<text x="119.3" y="271.2">1</text>
<text x="223.9" y="274.2">Material</text>
<text x="260.6" y="274.2">Weight</text>
<text x="298.9" y="274.2">Original DWG No.</text>
<text x="17.2" y="279.4">11</text>
<text x="29.6" y="279.4">EN ISO 4762 M8 x 40 - 28N</text>
<text x="119.3" y="279.4">1</text>
<text x="299.5" y="282.8">Scale</text>
<text x="357" y="283.6">Sheet 1 of 2</text>
</g>
<text font-size="3.9" x="293.9" y="144.6">SCALE (2 : 1)</text>
<g font-size="3.5">
<text x="108.8" y="77.5">I</text>
<text x="108.8" y="162.8">I</text>
<text x="225" y="225.7">Note:</text>
<text x="263.6" y="232.6">DEBURR AND</text>
<text x="263.6" y="236.1">BREAK SHARP</text>
<text x="263.6" y="239.7">EDGES</text>
<text x="299.4" y="234.1">Description</text>
<text x="324.9" y="234.7">Lock system</text>
<text x="389.6" y="234.7">00</text>
<text x="334" y="241.6">Lock</text>
<text x="389.2" y="241.6">2</text>
<text x="243.6" y="248.1">Name</text>
<text x="263.2" y="248.5">Signature</text>
<text x="286" y="248.5">Date</text>
<text x="222.9" y="254">Drawn</text>
<text x="240.4" y="257.8">A.Jokar</text>
<text x="241.5" y="253.6">A.Dehghani</text>
<text x="223" y="258.1">Checked</text>
<text x="223.2" y="262.1">Approved</text>
<text x="240.4" y="262.4">A.Jokar</text>
<text x="223.6" y="267.4">Q.C</text>
<text x="240.1" y="267.1">H.Mohajeri</text>
<text x="223.1" y="280.2">Material &lt;not specified&gt;</text>
<text x="319.8" y="284.6">1:2</text>
</g>
<g font-size="2.8">
<text x="223.4" y="231">UNLESS OTHERWISE</text>
<text x="223.4" y="233.8">SPECIFIED:</text>
<text x="223.4" y="236.7">DIMENSIONS ARE IN</text>
<text x="223.4" y="239.5">MILLIMETERS</text>
<text x="284.2" y="253.2">8/9/2022</text>
<text x="284.2" y="258.4">8/9/2022</text>
<text x="284.2" y="262.7">8/9/2022</text>
<text x="284.2" y="266.6">8/9/2022</text>
</g>
</svg>
